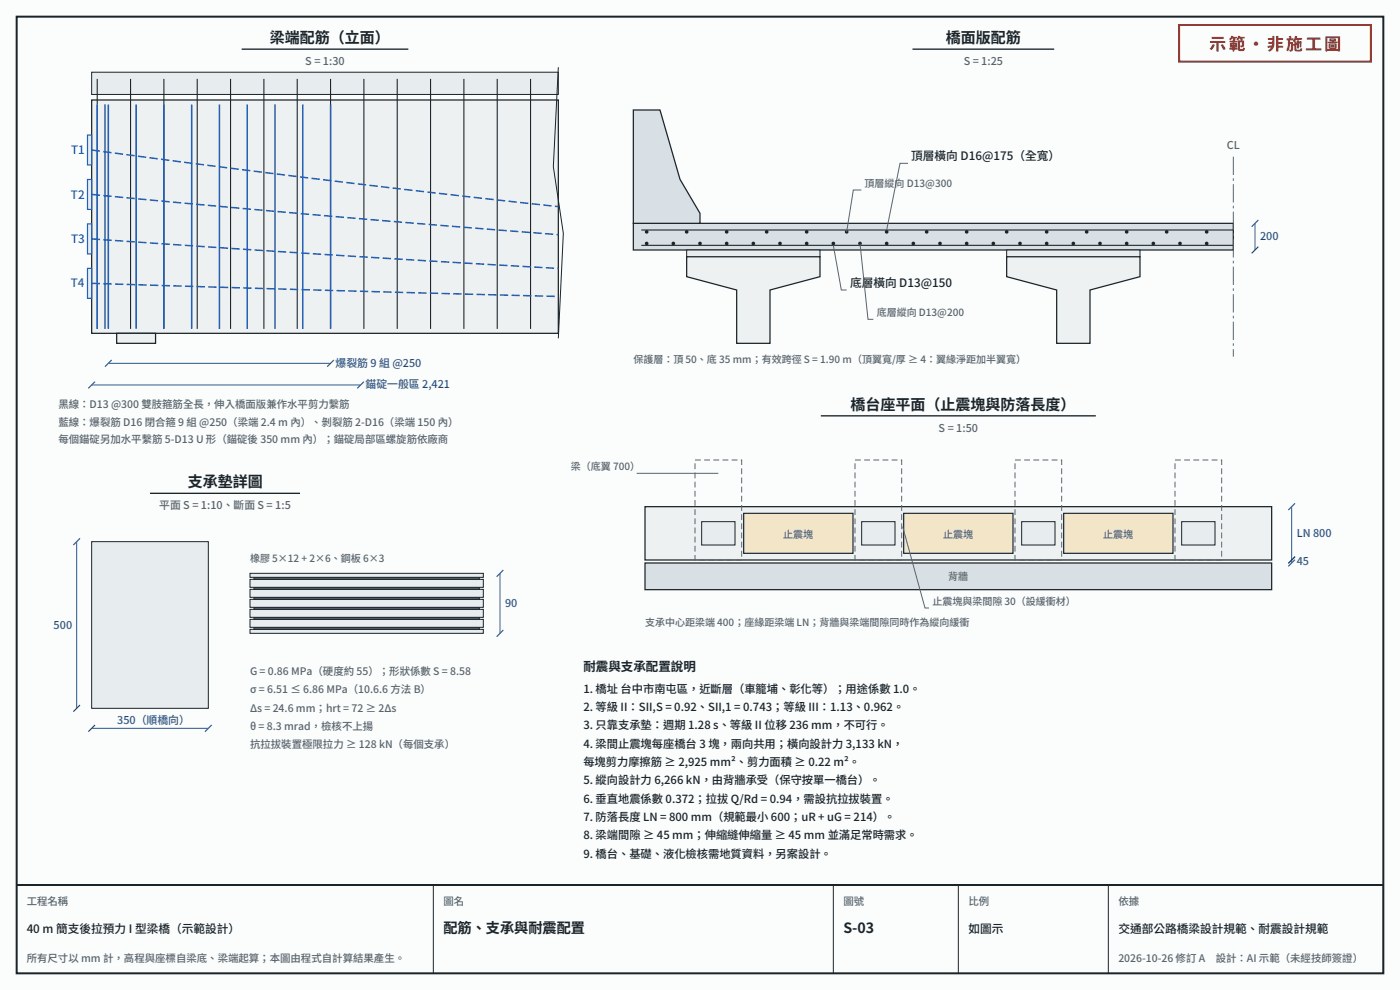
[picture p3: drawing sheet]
<svg xmlns="http://www.w3.org/2000/svg" width="444mm" height="314mm" viewBox="0 0 444 314" stroke-linecap="round" stroke-linejoin="round" font-family="sans-serif">
<path d="M0 0h444.5v314.3h-444.5z" fill="#fbfcfc"/>
<path d="M5.3 5.3h433.9v303.7h-433.9zM5.3 281h433.9" fill="none" stroke="#1b2429" stroke-width=".63" stroke-linecap="butt"/>
<path d="M137.6 281v28M264.6 281v28M304.3 281v28M351.9 281v28M439.2 281v28" fill="none" stroke="#1b2429" stroke-width=".32"/>
<path d="M374.4 7.9h60.8v11.7h-60.8z" fill="none" stroke="#b42318" stroke-width=".63" stroke-linecap="butt"/>
<path d="M76.7 15.6h52.9" fill="none" stroke="#1b2429" stroke-width=".42"/>
<path d="M29.1 31.7h148.2v74.1h-148.2z" fill="#eef1f2" stroke="#1b2429" stroke-width=".4"/>
<path d="M29.1 22.9h148.2v7.1h-148.2z" fill="#e7ecef" stroke="#1b2429" stroke-width=".32"/>
<path d="M177.3 21.3l-1.6 31.6 3.2 21.2-1.6 33.3" fill="none" stroke="#1b2429" stroke-width=".32"/>
<g fill="none" stroke="#1b2429" stroke-width=".34">
<path d="M30.9 25v79.4M41.5 25v79.4M52 25v79.4M62.6 25v79.4M73.2 25v79.4M83.8 25v79.4M94.4 25v79.4M105 25v79.4M115.5 25v79.4M126.1 25v79.4M136.7 25v79.4M147.3 25v79.4"/>
<path d="M157.9 25v79.4M168.5 25v79.4"/>
</g>
<path d="M30.9 33.2v71.2M33.3 33.2v71.2M34.4 33.2v71.2M43.2 33.2v71.2M52 33.2v71.2M60.9 33.2v71.2M69.7 33.2v71.2M78.5 33.2v71.2M87.3 33.2v71.2M96.1 33.2v71.2M105 33.2v71.2" fill="none" stroke="#1f5fbf" stroke-width=".48"/>
<path d="M29.1 47.6l77.6 10 70.6 8" fill="none" stroke="#1f5fbf" stroke-width=".48" stroke-dasharray="2.6 1.1" stroke-linecap="butt"/>
<path d="M27.8 42.9h1.3v9.5h-1.3z" fill="#dbe7fa" stroke="#1f5fbf" stroke-width=".37"/>
<path d="M29.1 61.7l77.6 7.1 70.6 5.7" fill="none" stroke="#1f5fbf" stroke-width=".48" stroke-dasharray="2.6 1.1" stroke-linecap="butt"/>
<path d="M27.8 57h1.3v9.5h-1.3z" fill="#dbe7fa" stroke="#1f5fbf" stroke-width=".37"/>
<path d="M29.1 75.8l77.6 5.2 70.6 4.2" fill="none" stroke="#1f5fbf" stroke-width=".48" stroke-dasharray="2.6 1.1" stroke-linecap="butt"/>
<path d="M27.8 71.1h1.3v9.5h-1.3z" fill="#dbe7fa" stroke="#1f5fbf" stroke-width=".37"/>
<path d="M29.1 90l148.2 4.1" fill="none" stroke="#1f5fbf" stroke-width=".48" stroke-dasharray="2.6 1.1" stroke-linecap="butt"/>
<path d="M27.8 85.2h1.3v9.5h-1.3z" fill="#dbe7fa" stroke="#1f5fbf" stroke-width=".37"/>
<path d="M37 105.8h12.4v3.2h-12.4z" fill="#eef1f2" stroke="#1b2429" stroke-width=".4"/>
<path d="M34.4 115.4h70.6M29.1 122.2h85.4" fill="none" stroke="#2f5b7c" stroke-width=".32"/>
<path d="M33.3 116.4l2.2-2.1zM103.9 116.4l2.1-2.1zM28 123.3l2.2-2.1zM113.4 123.3l2.2-2.1z" fill="#000" stroke="#2f5b7c" stroke-width=".37"/>
<path d="M289.7 15.6h45" fill="none" stroke="#1b2429" stroke-width=".42"/>
<g fill="#d9e0e5" stroke="#1b2429" stroke-width=".4">
<path d="M201.1 70.9h190.5v8.5h-190.5z"/>
<path d="M201.1 34.9h8.4l6.4 22 6.3 10.8v3.2h-21.1z"/>
</g>
<path d="M218 81.5h42.3v6.3l-15.8 4.3v16.9h-10.6v-16.9l-15.9-4.3z" fill="#eef1f2" stroke="#1b2429" stroke-width=".4"/>
<path d="M218 79.4h42.3v2.1h-42.3z" fill="#e7ecef" stroke="#1b2429" stroke-width=".32"/>
<path d="M319.6 81.5h42.3v6.3l-15.8 4.3v16.9h-10.6v-16.9l-15.9-4.3z" fill="#eef1f2" stroke="#1b2429" stroke-width=".4"/>
<path d="M319.6 79.4h42.3v2.1h-42.3z" fill="#e7ecef" stroke="#1b2429" stroke-width=".32"/>
<path d="M203.6 73h188M203.6 77.9h188" fill="none" stroke="#1b2429" stroke-width=".34"/>
<g fill="#1b2429">
<circle cx="205.3" cy="73.6" r=".59"/>
<circle cx="218" cy="73.6" r=".59"/>
<circle cx="230.7" cy="73.6" r=".59"/>
<circle cx="243.4" cy="73.6" r=".59"/>
<circle cx="256.1" cy="73.6" r=".59"/>
<circle cx="268.8" cy="73.6" r=".59"/>
<circle cx="281.5" cy="73.6" r=".59"/>
<circle cx="294.2" cy="73.6" r=".59"/>
<circle cx="306.9" cy="73.6" r=".59"/>
<circle cx="319.6" cy="73.6" r=".59"/>
<circle cx="332.3" cy="73.6" r=".59"/>
<circle cx="345" cy="73.6" r=".59"/>
<circle cx="357.7" cy="73.6" r=".59"/>
<circle cx="370.4" cy="73.6" r=".59"/>
<circle cx="383.1" cy="73.6" r=".59"/>
<circle cx="205.3" cy="77.3" r=".59"/>
<circle cx="213.8" cy="77.3" r=".59"/>
<circle cx="222.2" cy="77.3" r=".59"/>
<circle cx="230.7" cy="77.3" r=".59"/>
<circle cx="239.2" cy="77.3" r=".59"/>
<circle cx="247.6" cy="77.3" r=".59"/>
<circle cx="256.1" cy="77.3" r=".59"/>
<circle cx="264.6" cy="77.3" r=".59"/>
<circle cx="273" cy="77.3" r=".59"/>
<circle cx="281.5" cy="77.3" r=".59"/>
<circle cx="290" cy="77.3" r=".59"/>
<circle cx="298.4" cy="77.3" r=".59"/>
<circle cx="306.9" cy="77.3" r=".59"/>
<circle cx="315.4" cy="77.3" r=".59"/>
<circle cx="323.8" cy="77.3" r=".59"/>
<circle cx="332.3" cy="77.3" r=".59"/>
<circle cx="340.8" cy="77.3" r=".59"/>
<circle cx="349.2" cy="77.3" r=".59"/>
<circle cx="357.7" cy="77.3" r=".59"/>
<circle cx="366.2" cy="77.3" r=".59"/>
<circle cx="374.6" cy="77.3" r=".59"/>
<circle cx="383.1" cy="77.3" r=".59"/>
</g>
<path d="M391.6 49.7v63.5" fill="none" stroke="#56656f" stroke-width=".32" stroke-dasharray="5.8 1.1 .8 1.1" stroke-linecap="butt"/>
<path d="M288.3 51.9h-2.5l-4.3 21.1M264.6 77.9l2.5 14.2h1.7M273 77.3l2.6 24.1h1.7M273.5 60.3h-2.6l-2.1 13.3" fill="none" stroke="#56656f" stroke-width=".32"/>
<path d="M398.5 70.9v8.5" fill="none" stroke="#2f5b7c" stroke-width=".32"/>
<path d="M397.4 72l2.1-2.2zM397.4 80.4l2.1-2.1z" fill="#000" stroke="#2f5b7c" stroke-width=".37"/>
<path d="M47.6 156.6h47.6" fill="none" stroke="#1b2429" stroke-width=".42"/>
<path d="M29.1 172h37v52.9h-37z" fill="#e7ecef" stroke="#1b2429" stroke-width=".32"/>
<path d="M24.3 172v52.9M29.1 231.2h37" fill="none" stroke="#2f5b7c" stroke-width=".32"/>
<path d="M23.3 173l2.1-2.1zM23.3 226l2.1-2.2zM28 232.3l2.2-2.1zM65.1 232.3l2.1-2.1z" fill="#000" stroke="#2f5b7c" stroke-width=".37"/>
<path d="M79.4 199.8h74.1v1.3h-74.1z" fill="#e7ecef" stroke="#1b2429" stroke-width=".32"/>
<path d="M80.6 199.2h71.6v.6h-71.6z" fill="#56656f" stroke="#1b2429" stroke-width=".32"/>
<path d="M79.4 196.6h74.1v2.6h-74.1z" fill="#e7ecef" stroke="#1b2429" stroke-width=".32"/>
<path d="M80.6 196h71.6v.6h-71.6z" fill="#56656f" stroke="#1b2429" stroke-width=".32"/>
<path d="M79.4 193.5h74.1v2.5h-74.1z" fill="#e7ecef" stroke="#1b2429" stroke-width=".32"/>
<path d="M80.6 192.8h71.6v.7h-71.6z" fill="#56656f" stroke="#1b2429" stroke-width=".32"/>
<path d="M79.4 190.3h74.1v2.5h-74.1z" fill="#e7ecef" stroke="#1b2429" stroke-width=".32"/>
<path d="M80.6 189.7h71.6v.6h-71.6z" fill="#56656f" stroke="#1b2429" stroke-width=".32"/>
<path d="M79.4 187.1h74.1v2.6h-74.1z" fill="#e7ecef" stroke="#1b2429" stroke-width=".32"/>
<path d="M80.6 186.5h71.6v.6h-71.6z" fill="#56656f" stroke="#1b2429" stroke-width=".32"/>
<path d="M79.4 183.9h74.1v2.6h-74.1z" fill="#e7ecef" stroke="#1b2429" stroke-width=".32"/>
<path d="M80.6 183.3h71.6v.6h-71.6z" fill="#56656f" stroke="#1b2429" stroke-width=".32"/>
<path d="M79.4 182h74.1v1.3h-74.1z" fill="#e7ecef" stroke="#1b2429" stroke-width=".32"/>
<path d="M158.7 182v19.1" fill="none" stroke="#2f5b7c" stroke-width=".32"/>
<path d="M157.7 183.1l2.1-2.1zM159.8 200l-2.1 2.1z" fill="#000" stroke="#2f5b7c" stroke-width=".37"/>
<path d="M260.6 132h87.3" fill="none" stroke="#1b2429" stroke-width=".42"/>
<path d="M204.8 160.9h199v16.9h-199z" fill="#eef1f2" stroke="#1b2429" stroke-width=".4"/>
<path d="M204.8 178.8h199v8.4h-199z" fill="#d9e0e5" stroke="#1b2429" stroke-width=".4"/>
<path d="M220.7 146h14.8v31.8h-14.8z" fill="none" stroke="#56656f" stroke-width=".32" stroke-dasharray="1.9 1.1" stroke-linecap="butt"/>
<path d="M222.8 165.6h10.6v7.4h-10.6z" fill="#e7ecef" stroke="#1b2429" stroke-width=".32"/>
<path d="M271.5 146h14.8v31.8h-14.8z" fill="none" stroke="#56656f" stroke-width=".32" stroke-dasharray="1.9 1.1" stroke-linecap="butt"/>
<path d="M273.6 165.6h10.6v7.4h-10.6z" fill="#e7ecef" stroke="#1b2429" stroke-width=".32"/>
<path d="M322.3 146h14.8v31.8h-14.8z" fill="none" stroke="#56656f" stroke-width=".32" stroke-dasharray="1.9 1.1" stroke-linecap="butt"/>
<path d="M324.4 165.6h10.6v7.4h-10.6z" fill="#e7ecef" stroke="#1b2429" stroke-width=".32"/>
<path d="M373.1 146h14.8v31.8h-14.8z" fill="none" stroke="#56656f" stroke-width=".32" stroke-dasharray="1.9 1.1" stroke-linecap="butt"/>
<path d="M375.2 165.6h10.6v7.4h-10.6z" fill="#e7ecef" stroke="#1b2429" stroke-width=".32"/>
<g fill="#f3e6c8" stroke="#1b2429" stroke-width=".37">
<path d="M236.1 163h34.7v12.7h-34.7z"/>
<path d="M286.9 163h34.7v12.7h-34.7z"/>
<path d="M337.7 163h34.7v12.7h-34.7z"/>
</g>
<path d="M410.1 160.9v17.9" fill="none" stroke="#2f5b7c" stroke-width=".32"/>
<path d="M409 178.9l2.2-2.2zM409 161.9l2.2-2.1zM409 179.8l2.2-2.1z" fill="#000" stroke="#2f5b7c" stroke-width=".37"/>
<path d="M202.1 150.3h26M286.6 167.2l7.1 25.8h1.3" fill="none" stroke="#56656f" stroke-width=".32"/>
<text font-size="5.3" fill="#b42318" x="384" y="15.9">示範・非施工圖</text>
<g font-size="4.8" fill="#1b2429">
<text x="85.6" y="13.8">梁端配筋（立面）</text>
<text x="300.3" y="13.8">橋面版配筋</text>
<text x="270.1" y="130.2">橋台座平面（止震塊與防落長度）</text>
<text x="59.6" y="154.8">支承墊詳圖</text>
</g>
<g font-size="4.5" fill="#1b2429">
<text x="140.8" y="296.3">配筋、支承與耐震配置</text>
<text x="267.8" y="296.3">S-03</text>
</g>
<text font-size="4" fill="#1b2429" x="185.2" y="213">耐震與支承配置說明</text>
<g font-size="3.7" fill="#1f5fbf">
<text x="22.6" y="48.9">T1</text>
<text x="22.5" y="63.1">T2</text>
<text x="22.6" y="77.2">T3</text>
<text x="22.5" y="91.3">T4</text>
</g>
<g font-size="3.7" fill="#1b2429">
<text x="289.3" y="50.8">頂層橫向 D16@175（全寬）</text>
<text x="269.9" y="91">底層橫向 D13@150</text>
<text x="8.5" y="296.3">40 m 簡支後拉預力 I 型梁橋（示範設計）</text>
<text x="307.4" y="296.3">如圖示</text>
<text x="355.1" y="296.3">交通部公路橋梁設計規範、耐震設計規範</text>
</g>
<g font-size="3.6" fill="#1b2429">
<text x="185.2" y="219.9">1. 橋址 台中市南屯區，近斷層（車籠埔、彰化等）；用途係數 1.0。</text>
<text x="185.2" y="225.7">2. 等級 II：SII,S = 0.92、SII,1 = 0.743；等級 III：1.13、0.962。</text>
<text x="185.2" y="231.5">3. 只靠支承墊：週期 1.28 s、等級 II 位移 236 mm，不可行。</text>
<text x="185.2" y="237.3">4. 梁間止震塊每座橋台 3 塊，兩向共用；橫向設計力 3,133 kN，</text>
<text x="185.2" y="243.2">每塊剪力摩擦筋 ≥ 2,925 mm²、剪力面積 ≥ 0.22 m²。</text>
<text x="185.2" y="249">5. 縱向設計力 6,266 kN，由背牆承受（保守按單一橋台）。</text>
<text x="185.2" y="254.8">6. 垂直地震係數 0.372；拉拔 Q/Rd = 0.94，需設抗拉拔裝置。</text>
<text x="185.2" y="260.6">7. 防落長度 LN = 800 mm（規範最小 600；uR + uG = 214）。</text>
<text x="185.2" y="266.4">8. 梁端間隙 ≥ 45 mm；伸縮縫伸縮量 ≥ 45 mm 並滿足常時需求。</text>
<text x="185.2" y="272.3">9. 橋台、基礎、液化檢核需地質資料，另案設計。</text>
</g>
<g font-size="3.4" fill="#56656f">
<text x="96.9" y="20.6">S = 1:30</text>
<text x="306" y="20.6">S = 1:25</text>
<text x="389.5" y="47.2">CL</text>
<text x="298" y="137.1">S = 1:50</text>
<text x="50.5" y="161.7">平面 S = 1:10、斷面 S = 1:5</text>
</g>
<g font-size="3.4" fill="#2f5b7c">
<text x="400" y="76.3">200</text>
<text x="106.5" y="116.4">爆裂筋 9 組 @250</text>
<text x="116.1" y="123.3">錨碇一般區 2,421</text>
<text x="411.7" y="170.5">LN 800</text>
<text x="411.7" y="179.5">45</text>
<text x="160.3" y="192.7">90</text>
<text x="17" y="199.6">500</text>
<text x="37.2" y="229.9">350（順橋向）</text>
</g>
<g font-size="3.3" fill="#56656f">
<text x="18.5" y="129.6">黑線：D13 @300 雙肢箍筋全長，伸入橋面版兼作水平剪力繫筋</text>
<text x="18.5" y="135.2">藍線：爆裂筋 D16 閉合箍 9 組 @250（梁端 2.4 m 內）、剝裂筋 2-D16（梁端 150 內）</text>
<text x="18.5" y="140.8">每個錨碇另加水平繫筋 5-D13 U 形（錨碇後 350 mm 內）；錨碇局部區螺旋筋依廠商</text>
<text x="79.4" y="214.3">G = 0.86 MPa（硬度約 55）；形狀係數 S = 8.58</text>
<text x="79.4" y="220.1">σ = 6.51 ≤ 6.86 MPa（10.6.6 方法 B）</text>
<text x="79.4" y="226">Δs = 24.6 mm；hrt = 72 ≥ 2Δs</text>
<text x="79.4" y="231.8">θ = 8.3 mrad，檢核不上揚</text>
<text x="79.4" y="237.6">抗拉拔裝置極限拉力 ≥ 128 kN（每個支承）</text>
<text x="8.5" y="287.3">工程名稱</text>
<text x="140.8" y="287.3">圖名</text>
<text x="267.8" y="287.3">圖號</text>
<text x="307.4" y="287.3">比例</text>
<text x="355.1" y="287.3">依據</text>
<text x="8.5" y="305.3">所有尺寸以 mm 計，高程與座標自梁底、梁端起算；本圖由程式自計算結果產生。</text>
<text x="355.1" y="305.3">2026-10-26 修訂 A</text>
<text x="386" y="305.3">設計：AI 示範（未經技師簽證）</text>
</g>
<g font-size="3.2" fill="#56656f">
<text x="274.5" y="59.3">頂層縱向 D13@300</text>
<text x="278.3" y="100.3">底層縱向 D13@200</text>
<text x="201.1" y="115.4">保護層：頂 50、底 35 mm；有效跨徑 S = 1.90 m（頂翼寬/厚 ≥ 4：翼緣淨距加半翼寬）</text>
<text x="181.2" y="149.2">梁（底翼 700）</text>
<text x="248.7" y="170.7">止震塊</text>
<text x="299.5" y="170.7">止震塊</text>
<text x="350.3" y="170.7">止震塊</text>
<text x="79.4" y="178.3">橡膠 5×12 + 2×6、鋼板 6×3</text>
<text x="301.1" y="184.3">背牆</text>
<text x="296" y="192">止震塊與梁間隙 30（設緩衝材）</text>
<text x="204.8" y="198.9">支承中心距梁端 400；座緣距梁端 LN；背牆與梁端間隙同時作為縱向緩衝</text>
</g>
</svg>
